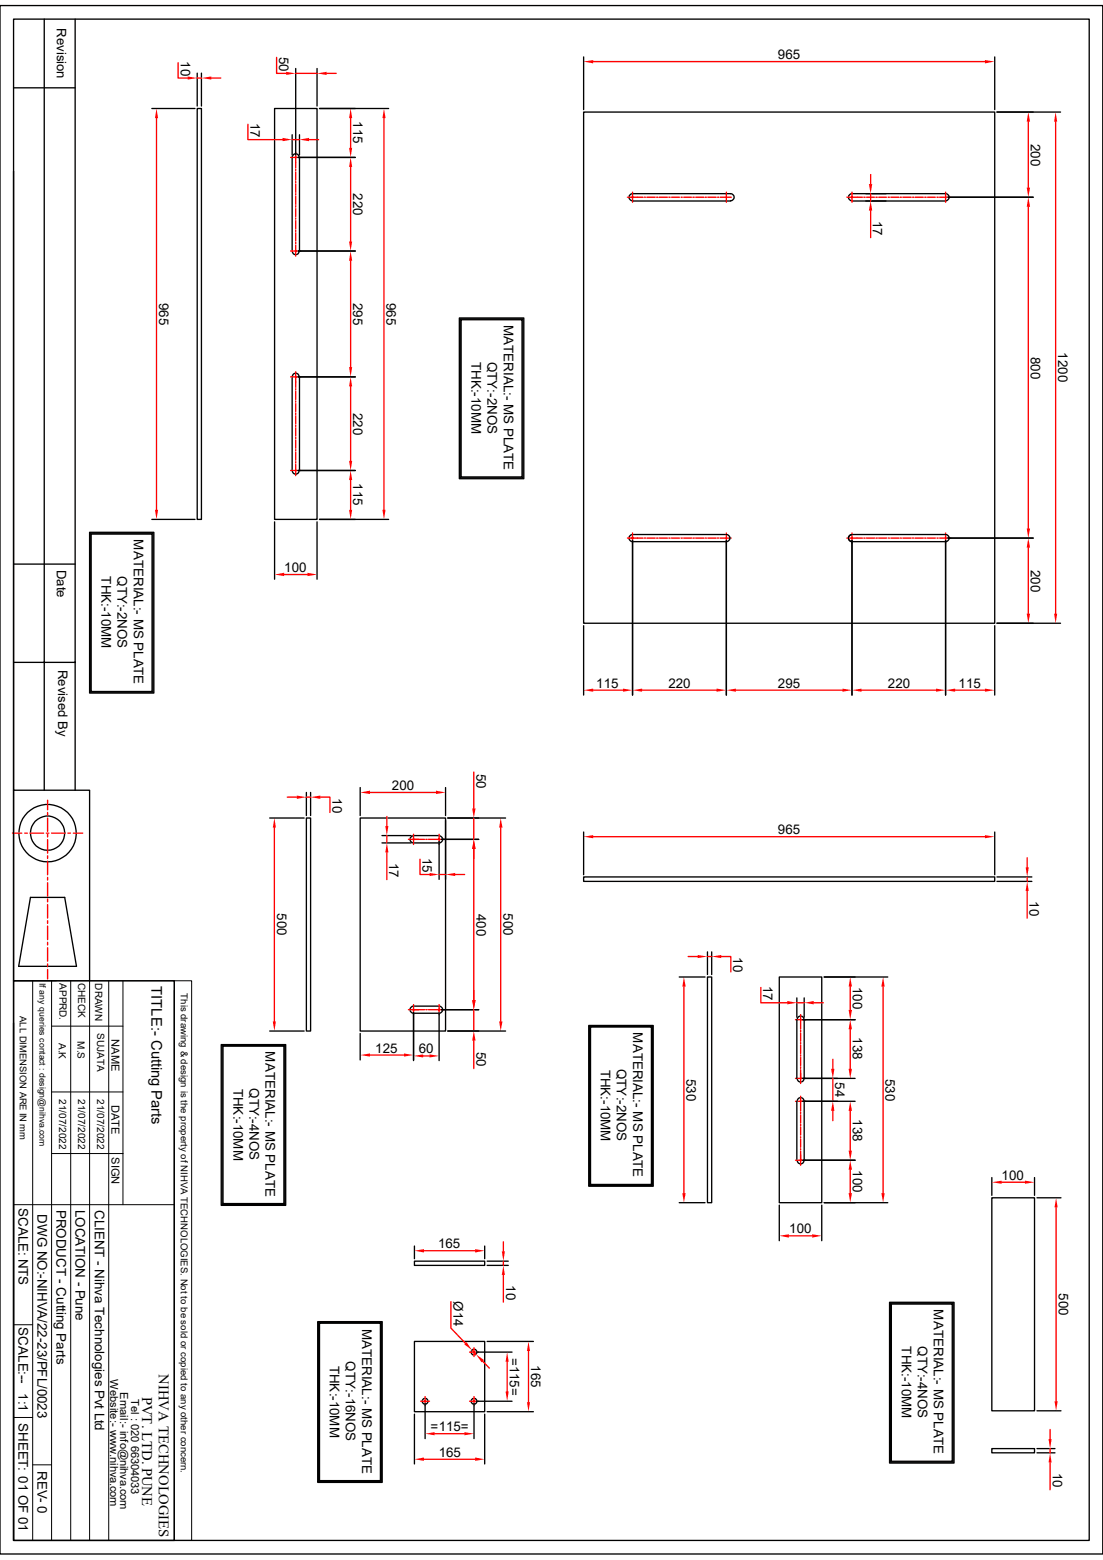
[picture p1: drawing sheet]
<svg xmlns="http://www.w3.org/2000/svg" width="210mm" height="297mm" viewBox="0 0 210 297" stroke-linecap="round" stroke-linejoin="round" font-family="sans-serif">
<g fill="none" stroke="#000" stroke-width=".25">
<path d="M0 1.1h210v294.8h-210zM2.6 3.6h204.8v289.7h-204.8zM8.4 3.6v146.9M14.3 3.6v146.9M111.1 10.8v10.1M189.4 10.8v10.1M2.6 32.6v117.9h14.5v36.2M52.3 20.7h8.1v78.2h-8.1zM57 30a.68 .68 0 0 0-.7-.7 .68 .68 0 0 0-.7 .7v17.8a.68 .68 0 0 0 .7 .7 .68 .68 0 0 0 .7-.7M57 30v17.8M111.1 21.3h78.3v97.4h-78.3zM120.4 38.3h18.7"/>
<path d="M139.1 38.2a.68 .68 0 0 0 .7-.7 .68 .68 0 0 0-.7-.6h-18.7a.68 .68 0 0 0-.6 .6 .68 .68 0 0 0 .6 .7M162.2 38.3h17.8M180 38.2a.68 .68 0 0 0 .7-.7 .68 .68 0 0 0-.7-.6h-17.8a.68 .68 0 0 0-.7 .6 .68 .68 0 0 0 .7 .7M57 71.8a.68 .68 0 0 0-.7-.7 .68 .68 0 0 0-.7 .7v17.8a.68 .68 0 0 0 .7 .7 .68 .68 0 0 0 .7-.7M57 71.8v17.8M2.6 107.4h11.7M120 102l.4-.2h17.9a.68 .68 0 0 1 .7 .6 .68 .68 0 0 1-.7 .7h-17.9a.66 .66 0 0 1-.6-.4 .66 .66 0 0 1 .2-.7zM161.8 102l.4-.2h17.8a.68 .68 0 0 1 .7 .6 .68 .68 0 0 1-.7 .7h-17.8a.66 .66 0 0 1-.6-.4 .66 .66 0 0 1 .2-.7zM2.6 126.1h11.7M2.6 150.5v36.2M68.6 155.7h16.2v40.6h-16.2zM78.7 159.1h4.9"/>
<path d="M83.6 159.1a.68 .68 0 0 1 .7 .7 .68 .68 0 0 1-.7 .7h-4.9a.68 .68 0 0 1-.6-.7 .68 .68 0 0 1 .6-.7M5.8 170.9h6.5l2.3 13.1h-11zM2.6 186.7h30.6v106.6h-30.6zM2.6 194.8v98.5M78.3 191.8l.4-.2h4.9a.68 .68 0 0 1 .7 .6 .68 .68 0 0 1-.7 .7h-4.9a.66 .66 0 0 1-.6-.4 .66 .66 0 0 1 .2-.7zM148.4 186h8.1v43h-8.1zM151.7 194.1v11.2M151.8 194.1a.68 .68 0 0 1 .6-.7 .68 .68 0 0 1 .7 .7v11.2a.68 .68 0 0 1-.7 .7 .68 .68 0 0 1-.6-.7M151.7 209.7v11.2M151.8 209.7a.68 .68 0 0 1 .6-.7 .68 .68 0 0 1 .7 .7v11.2a.68 .68 0 0 1-.7 .7 .68 .68 0 0 1-.6-.7M78.9 255.4h13.4v13.4h-13.4z"/>
<circle cx="9.1" cy="158.6" r="5.5"/>
<circle cx="9.1" cy="158.6" r="3.3"/>
<circle cx="90.3" cy="257.4" r=".55"/>
<circle cx="81" cy="266.8" r=".55"/>
<circle cx="90.3" cy="266.8" r=".55"/>
</g>
<g fill="none" stroke="#f00" stroke-width=".25">
<path d="M112.9 11.7h74.6M55.3 30h.9M56.3 30h.1M56.3 29v3M56.3 32.2v.3M56.3 32.7v1.6M56.3 34.5v.3M56.3 35.1v1.5M56.3 36.9v.2M56.3 37.4v1.5M56.3 39.2v.3M56.3 39.7v1.5"/>
<path d="M56.5 30h.8M119.5 37.5h2.9M120.4 36.6v.8M120.4 37.5v.1M120.4 37.7v.8M122.7 37.5h.2M123.2 37.5h1.6M125 37.5h.3M125.5 37.5h1.6M127.3 37.5h.3M127.8 37.5h1.6M129.7 37.5h.2"/>
<path d="M130.2 37.5h1.5M132 37.5h.2M132.5 37.5h1.5M134.3 37.5h.2M134.8 37.5h1.6M136.6 37.5h.3M137.1 37.5h1M138.2 37.5h.1M138.3 36.6v.8M138.3 37.5v.1M138.3 37.7v.8M138.4 37.5h.8"/>
<path d="M161.2 37.5h.9M162.1 37.5h.2M162.2 36.6v.8M162.2 37.5v.1M162.2 37.7v.8M162.3 37.5h1.9M164.5 37.5h.2M165 37.5h1.5M166.8 37.5h.2M167.3 37.5h1.5M169.1 37.5h.3M169.6 37.5h1.6"/>
<path d="M171.4 37.5h.3M171.9 37.5h1.6M173.7 37.5h.3M174.2 37.5h1.6M176.1 37.5h.2M176.6 37.5h1.5M178.4 37.5h.2M178.9 37.5h1M180 37.5h.1M180 36.6v.8M180 37.5v.1M180 37.7v.8"/>
<path d="M180.2 37.5h.8M55.3 47.8h.9M56.3 47.8h.1M56.3 46.7v1M56.3 41.5v.2M56.3 42v1.6M56.3 43.8v.3M56.3 44.3v1.6M56.3 46.1v.3M56.3 47.8v.1M56.3 48v.8M56.5 47.8h.8"/>
<path d="M55.3 71.8h.9M56.3 71.8h.1M56.3 74v.3M56.3 74.5v1.6M56.3 76.3v.3M56.3 76.8v1.6M56.3 78.6v.3M56.3 79.2v1.5M56.3 70.8v.8M56.3 71.7v.1M56.3 71.9v1.8M56.5 71.8h.8"/>
<path d="M55.3 89.6h.9M56.3 89.6h.1M56.3 80.9v.3M56.3 81.4v1.6M56.3 83.3v.2M56.3 83.8v1.5M56.3 85.6v.3M56.3 86.1v1.5M56.3 87.9v.3M56.3 88.4v2.2M56.5 89.6h.8M120.4 101.5v1.9"/>
<path d="M122.4 102.4h-2.9M122.7 102.4h.2M123.2 102.4h1.6M125 102.4h.3M125.5 102.4h1.6M127.3 102.4h.3M127.8 102.4h1.6M129.7 102.4h.2M130.2 102.4h1.5M132 102.4h.2M132.5 102.4h1.5M134.3 102.4h.2"/>
<path d="M134.8 102.4h1.6M136.6 102.4h.3M137.1 102.4h1M138.2 102.4h.1M138.3 101.5v1.9M138.4 102.4h.8M161.2 102.4h.9M162.1 102.4h.2M162.2 101.5v1.9M164.2 102.4h-1.9M164.5 102.4h.2M165 102.4h1.5"/>
<path d="M166.8 102.4h.2M167.3 102.4h1.5M169.1 102.4h.3M169.6 102.4h1.6M171.4 102.4h.3M171.9 102.4h1.6M173.7 102.4h.3M174.2 102.4h1.6M176.1 102.4h.2M176.6 102.4h1.5M178.4 102.4h.2M178.9 102.4h1"/>
<path d="M180 102.4h.1M180 101.5v1.9M180.2 102.4h.8M2.4 158.6h1.7M4.7 158.6h.5M5.7 158.6h2.6M8.8 158.6h.5M9.1 152.4v1.8M9.1 154.7v.5M9.1 155.7v2.6M9.1 158.8v.5M9.1 159.9v2.5"/>
<path d="M9.8 158.6h2.6M12.9 158.6h.5M14 158.6h1.7M77.8 159.8h3M78.7 158.8v.8M78.7 159.7v.2M78.7 159.9v.9M81.1 159.8h.2M81.6 159.8h3M83.6 158.8v.8M83.6 159.7v.2M83.6 159.9v.9"/>
<path d="M9.1 162.9v.5M9.1 164v2.5M9.1 167v.6M9.1 168.1v2.5M9.1 171.2v.5M9.1 172.2v2.6M9.1 175.3v.5M9.1 176.3v2.6M9.1 179.4v.5M9.1 180.4v2.6M9.1 183.5v.6M9.1 184.6v1.8"/>
<path d="M78.7 191.3v1.9M80.8 192.2h-3M81.1 192.2h.2M81.6 192.2h3M83.6 191.3v1.9M151.5 194.1h.8M152.4 194.1h.1M152.4 193.2v.8M152.4 194.1v.1M152.4 194.3v1.6M152.4 196.2v.2M152.4 196.7v1.5"/>
<path d="M152.4 198.5v.3M152.4 199v1.6M152.6 194.1h.8M151.5 205.3h.8M151.5 209.7h.8M152.4 205.3h.1M152.4 209.7h.1M152.4 203.7v2.6M152.4 219.2v1.7M152.4 200.8v.3M152.4 201.3v1.6M152.4 203.1v.3"/>
<path d="M152.4 208.7v.8M152.4 209.6v.2M152.4 209.8v1.7M152.4 211.8v.2M152.4 212.3v1.5M152.4 214.1v.2M152.4 214.6v1.5M152.4 216.4v.3M152.4 216.9v1.5M152.4 218.7v.2M152.6 205.3h.8M152.6 209.7h.8"/>
<path d="M89.4 257.4h.7M90.2 257.4h.1M90.3 256.6v1.7M90.4 257.4h.7M80.1 266.8h1.7M80.9 265.9v1.7M89.4 266.8h.7M90.2 266.8h.1M90.3 265.9v1.7M90.4 266.8h.7"/>
</g>
<g fill="none" stroke="#000" stroke-width=".19">
<path d="M2.6 186.7h30.6M6.2 186.7v106.6M9.8 195.4h13.6M9.8 186.7v106.6M13.5 186.7v106.6M17.1 186.7v106.6M20.7 186.7v106.6M23.4 186.7v42.7M33.2 186.7h3.3v106.6h-3.3zM33.2 188.6v104.7M9.8 219.6h13.6M9.8 207.9h13.6"/>
<path d="M2.6 229.4h30.6M2.6 252.2h3.6M2.6 269.9h3.6M6.2 278.9h3.6"/>
</g>
<g fill="#f00">
<path d="M111.1 11.7l1.8-.3v.7z"/>
<path d="M187.5 11.4l1.9 .3-1.9 .4z"/>
</g>
<path d="M189.8 21.3h12.1M189.8 118.7h12.1" fill="none" stroke="#000" stroke-width=".25"/>
<path d="M201 23.2v93.6" fill="none" stroke="#f00" stroke-width=".25"/>
<g fill="#f00">
<path d="M201 21.3l.3 1.9h-.6z"/>
<path d="M200.7 116.8h.6l-.3 1.9z"/>
</g>
<path d="M180.5 37.5h16.2M189.8 21.3h6.9" fill="none" stroke="#000" stroke-width=".25"/>
<path d="M195.8 23.2v12.5" fill="none" stroke="#f00" stroke-width=".25"/>
<g fill="#f00">
<path d="M195.8 21.3l.3 1.9h-.6z"/>
<path d="M195.5 35.7h.6l-.3 1.8z"/>
</g>
<path d="M180.5 37.5h16.2M180.5 102.4h16.2" fill="none" stroke="#000" stroke-width=".25"/>
<path d="M195.8 39.4v61.2" fill="none" stroke="#f00" stroke-width=".25"/>
<g fill="#f00">
<path d="M195.8 37.5l.3 1.9h-.6z"/>
<path d="M195.5 100.6h.6l-.3 1.8z"/>
</g>
<path d="M180.5 102.4h16.2M189.8 118.7h6.9" fill="none" stroke="#000" stroke-width=".25"/>
<path d="M195.8 104.3v12.5" fill="none" stroke="#f00" stroke-width=".25"/>
<g fill="#f00">
<path d="M195.8 102.4l.3 1.9h-.6z"/>
<path d="M195.5 116.8h.6l-.3 1.9z"/>
</g>
<path d="M180 102.9v29.4M189.4 119.1v13.2" fill="none" stroke="#000" stroke-width=".25"/>
<path d="M181.9 131.4h5.6" fill="none" stroke="#f00" stroke-width=".25"/>
<g fill="#f00">
<path d="M187.5 131.1l1.9 .3-1.9 .3z"/>
<path d="M180 131.4l1.9-.3v.6z"/>
</g>
<path d="M162.2 102.9v29.4M180 102.9v29.4" fill="none" stroke="#000" stroke-width=".25"/>
<path d="M164 131.4h14.2" fill="none" stroke="#f00" stroke-width=".25"/>
<g fill="#f00">
<path d="M178.2 131.1l1.8 .3-1.8 .3z"/>
<path d="M162.2 131.4l1.8-.3v.6z"/>
</g>
<path d="M138.3 102.9v29.4M162.2 102.9v29.4" fill="none" stroke="#000" stroke-width=".25"/>
<path d="M140.1 131.4h20.3" fill="none" stroke="#f00" stroke-width=".25"/>
<g fill="#f00">
<path d="M160.4 131.1l1.8 .3-1.8 .3z"/>
<path d="M138.3 131.4l1.8-.3v.6z"/>
</g>
<path d="M120.4 102.9v29.4M138.3 102.9v29.4" fill="none" stroke="#000" stroke-width=".25"/>
<path d="M122.3 131.4h14.1" fill="none" stroke="#f00" stroke-width=".25"/>
<g fill="#f00">
<path d="M136.4 131.1l1.9 .3-1.9 .3z"/>
<path d="M120.4 131.4l1.9-.3v.6z"/>
</g>
<path d="M111.1 119.1v13.2M120.4 102.9v29.4" fill="none" stroke="#000" stroke-width=".25"/>
<path d="M112.9 131.4h5.7" fill="none" stroke="#f00" stroke-width=".25"/>
<g fill="#f00">
<path d="M118.6 131.1l1.8 .3-1.8 .3z"/>
<path d="M111.1 131.4l1.8-.3v.6z"/>
</g>
<path d="M111.1 158.4v8.1M189.4 158.4v8.1M111.1 167h78.3v.8h-78.3z" fill="none" stroke="#000" stroke-width=".25"/>
<path d="M112.9 159.3h74.6" fill="none" stroke="#f00" stroke-width=".25"/>
<g fill="#f00">
<path d="M187.5 159l1.9 .3-1.9 .3z"/>
<path d="M111.1 159.3l1.8-.3v.6z"/>
</g>
<path d="M189.8 167h6.7M189.8 167.8h6.7" fill="none" stroke="#000" stroke-width=".25"/>
<path d="M195.6 163.3v1.8M195.6 167v.8M195.6 169.6v5.2" fill="none" stroke="#f00" stroke-width=".25"/>
<g fill="#f00">
<path d="M195.3 165.1h.6l-.3 1.9z"/>
<path d="M195.6 167.8l.3 1.8h-.6z"/>
</g>
<path d="M87.5 60.5h12.2v30.6h-12.2zM87.6 60.7h12v30.3h-12zM87.8 60.9h11.6v29.9h-11.6zM156.9 186h12.1M156.9 229h12.1" fill="none" stroke="#000" stroke-width=".25"/>
<path d="M168.1 187.8v39.4" fill="none" stroke="#f00" stroke-width=".25"/>
<g fill="#f00">
<path d="M168.1 186l.3 1.8h-.6z"/>
<path d="M167.8 227.2h.6l-.3 1.8z"/>
</g>
<path d="M161.9 187.8v4.5M152.4 219.9l.1 1h-.1M151.5 220.9h.8M152.4 221v.9M152.6 220.9h.8" fill="none" stroke="#f00" stroke-width=".25"/>
<path d="M152.9 194.1h9.9M156.9 186h5.9" fill="none" stroke="#000" stroke-width=".25"/>
<g fill="#f00">
<path d="M161.9 186l.3 1.8h-.6z"/>
<path d="M161.6 192.3h.6l-.3 1.8z"/>
</g>
<path d="M152.9 194.1h9.9M152.9 205.3h9.9" fill="none" stroke="#000" stroke-width=".25"/>
<path d="M161.9 196v7.5" fill="none" stroke="#f00" stroke-width=".25"/>
<g fill="#f00">
<path d="M161.9 194.1l.3 1.9h-.6z"/>
<path d="M161.6 203.5h.6l-.3 1.8z"/>
</g>
<path d="M152.9 205.3h6.6M152.9 209.7h6.6" fill="none" stroke="#000" stroke-width=".25"/>
<path d="M158.6 201.7v1.8M158.6 205.3v4.4M158.6 211.5v1.9" fill="none" stroke="#f00" stroke-width=".25"/>
<g fill="#f00">
<path d="M158.2 203.5h.7l-.3 1.8z"/>
<path d="M158.6 209.7l.3 1.8h-.7z"/>
</g>
<path d="M152.9 209.7h9.9M152.9 220.9h9.9" fill="none" stroke="#000" stroke-width=".25"/>
<path d="M161.9 211.5v7.6" fill="none" stroke="#f00" stroke-width=".25"/>
<g fill="#f00">
<path d="M161.9 209.7l.3 1.8h-.6z"/>
<path d="M161.6 219.1h.6l-.3 1.8z"/>
</g>
<path d="M152.9 220.9h9.9M156.9 229h5.9" fill="none" stroke="#000" stroke-width=".25"/>
<path d="M161.9 222.7v4.5" fill="none" stroke="#f00" stroke-width=".25"/>
<g fill="#f00">
<path d="M161.9 220.9l.3 1.8h-.6z"/>
<path d="M161.6 227.2h.6l-.3 1.8z"/>
</g>
<path d="M148.4 229.4v6.8M156.5 229.4v6.8" fill="none" stroke="#000" stroke-width=".25"/>
<path d="M150.2 235.3h4.4" fill="none" stroke="#f00" stroke-width=".25"/>
<g fill="#f00">
<path d="M154.6 235l1.9 .3-1.9 .3z"/>
<path d="M148.4 235.3l1.8-.3v.6z"/>
</g>
<path d="M129.3 186h4.9M134.7 186h.8v43h-.8zM129.3 229h4.9" fill="none" stroke="#000" stroke-width=".25"/>
<path d="M130.2 187.8v39.4" fill="none" stroke="#f00" stroke-width=".25"/>
<g fill="#f00">
<path d="M130.2 186l.4 1.8h-.7z"/>
<path d="M129.9 227.2h.7l-.4 1.8z"/>
</g>
<path d="M134.7 181.2v4.3M135.5 181.2v4.3" fill="none" stroke="#000" stroke-width=".25"/>
<path d="M131 182.1h1.8M134.7 182.1h.8M137.3 182.1h1.8v2.9" fill="none" stroke="#f00" stroke-width=".25"/>
<g fill="#f00">
<path d="M132.8 181.8l1.9 .3-1.9 .3z"/>
<path d="M135.5 182.1l1.8-.3v.6z"/>
</g>
<path d="M60.8 20.7h13.2M60.8 98.9h13.2M112.1 195.2h12.3v30.6h-12.3zM112.3 195.4h11.9v30.3h-11.9zM112.4 195.5h11.6v30h-11.6z" fill="none" stroke="#000" stroke-width=".25"/>
<path d="M73.1 22.5v74.6" fill="none" stroke="#f00" stroke-width=".25"/>
<g fill="#f00">
<path d="M73.1 20.7l.3 1.8h-.6z"/>
<path d="M72.8 97.1h.6l-.3 1.8z"/>
</g>
<path d="M56.8 30h10.8M60.8 20.7h6.8" fill="none" stroke="#000" stroke-width=".25"/>
<path d="M66.8 22.5v5.7" fill="none" stroke="#f00" stroke-width=".25"/>
<g fill="#f00">
<path d="M66.8 20.7l.3 1.8h-.6z"/>
<path d="M66.5 28.2h.6l-.3 1.8z"/>
</g>
<path d="M56.8 30h10.8M56.8 47.8h10.8" fill="none" stroke="#000" stroke-width=".25"/>
<path d="M66.8 31.8v14.2" fill="none" stroke="#f00" stroke-width=".25"/>
<g fill="#f00">
<path d="M66.8 30l.3 1.8h-.6z"/>
<path d="M66.5 46h.6l-.3 1.8z"/>
</g>
<path d="M56.8 47.8h10.8M56.8 71.8h10.8" fill="none" stroke="#000" stroke-width=".25"/>
<path d="M66.8 49.7v20.2" fill="none" stroke="#f00" stroke-width=".25"/>
<g fill="#f00">
<path d="M66.8 47.8l.3 1.9h-.6z"/>
<path d="M66.5 69.9h.6l-.3 1.9z"/>
</g>
<path d="M56.8 71.8h10.8M56.8 89.6h10.8" fill="none" stroke="#000" stroke-width=".25"/>
<path d="M66.8 73.6v14.2" fill="none" stroke="#f00" stroke-width=".25"/>
<g fill="#f00">
<path d="M66.8 71.8l.3 1.8h-.6z"/>
<path d="M66.5 87.8h.6l-.3 1.8z"/>
</g>
<path d="M56.8 89.6h10.8M60.8 98.9h6.8" fill="none" stroke="#000" stroke-width=".25"/>
<path d="M66.8 91.4v5.7" fill="none" stroke="#f00" stroke-width=".25"/>
<g fill="#f00">
<path d="M66.8 89.6l.3 1.8h-.6z"/>
<path d="M66.5 97.1h.6l-.3 1.8z"/>
</g>
<path d="M52.3 99.4v10.9M60.4 99.4v10.9" fill="none" stroke="#000" stroke-width=".25"/>
<path d="M54.1 109.4h4.4" fill="none" stroke="#f00" stroke-width=".25"/>
<g fill="#f00">
<path d="M52.3 109.4l1.8-.3v.6z"/>
<path d="M58.5 109.1l1.9 .3-1.9 .3z"/>
</g>
<path d="M28.9 20.7h8.2M37.5 20.7h.9v78.2h-.9zM28.9 98.9h8.2" fill="none" stroke="#000" stroke-width=".25"/>
<path d="M29.8 22.5v74.6" fill="none" stroke="#f00" stroke-width=".25"/>
<g fill="#f00">
<path d="M29.8 20.7l.3 1.8h-.6z"/>
<path d="M29.5 97.1h.6l-.3 1.8z"/>
</g>
<path d="M37.5 13.9v6.3M38.4 13.9v6.3" fill="none" stroke="#000" stroke-width=".25"/>
<path d="M33.9 11.9v3h1.8M37.5 14.9h.9M40.2 14.9h1.8" fill="none" stroke="#f00" stroke-width=".25"/>
<g fill="#f00">
<path d="M38.4 14.9l1.8-.3v.6z"/>
<path d="M35.7 14.6l1.8 .3-1.8 .3z"/>
</g>
<path d="M56.3 13v16.5M60.4 13v7.2" fill="none" stroke="#000" stroke-width=".25"/>
<path d="M52.7 10.9v3.1h1.8M56.3 14h4.1M62.2 14h1.8" fill="none" stroke="#f00" stroke-width=".25"/>
<g fill="#f00">
<path d="M60.4 14l1.8-.3v.6z"/>
<path d="M54.5 13.7l1.8 .3-1.8 .3z"/>
</g>
<path d="M17.1 101.3h12.2v30.7h-12.2zM17.2 101.5h11.9v30.3h-11.9zM17.4 101.7h11.6v30h-11.6zM84.1 159.8h7M84.1 192.2h7" fill="none" stroke="#000" stroke-width=".25"/>
<path d="M90.2 161.6v28.8" fill="none" stroke="#f00" stroke-width=".25"/>
<g fill="#f00">
<path d="M90.2 159.8l.4 1.8h-.7z"/>
<path d="M89.9 190.4h.7l-.4 1.8z"/>
</g>
<path d="M84.1 192.2h7M85.3 196.3h5.8" fill="none" stroke="#000" stroke-width=".25"/>
<path d="M90.2 188.6v1.8M90.2 192.2v4.1M90.2 198.1v5.4" fill="none" stroke="#f00" stroke-width=".25"/>
<g fill="#f00">
<path d="M89.9 190.4h.7l-.4 1.8z"/>
<path d="M90.2 196.3l.4 1.8h-.7z"/>
</g>
<path d="M85.3 155.7h11M85.3 196.3h11" fill="none" stroke="#000" stroke-width=".25"/>
<path d="M95.3 157.6v36.9" fill="none" stroke="#f00" stroke-width=".25"/>
<g fill="#f00">
<path d="M95.3 155.7l.4 1.9h-.7z"/>
<path d="M95 194.5h.7l-.4 1.8z"/>
</g>
<path d="M84.8 156.2v11.2M83.6 160.2v7.2" fill="none" stroke="#000" stroke-width=".25"/>
<path d="M80 163.6v2.9h1.8M83.6 166.5h1.2M86.7 166.5h1.8" fill="none" stroke="#f00" stroke-width=".25"/>
<g fill="#f00">
<path d="M84.8 166.5l1.9-.3v.6z"/>
<path d="M81.8 166.2l1.8 .3-1.8 .3z"/>
</g>
<path d="M84.1 159.8h7M85.3 155.7h5.8" fill="none" stroke="#000" stroke-width=".25"/>
<path d="M90.2 147v6.9M90.2 155.7v4.1M90.2 161.6v1.8" fill="none" stroke="#f00" stroke-width=".25"/>
<g fill="#f00">
<path d="M90.2 159.8l.4 1.8h-.7z"/>
<path d="M89.9 153.9h.7l-.4 1.8z"/>
</g>
<path d="M78.7 192.7v9.2M83.6 192.9v9" fill="none" stroke="#000" stroke-width=".25"/>
<path d="M80.6 201h1.2" fill="none" stroke="#f00" stroke-width=".25"/>
<g fill="#f00">
<path d="M81.8 200.7l1.8 .3-1.8 .3z"/>
<path d="M78.7 201l1.9-.3v.6z"/>
</g>
<path d="M68.6 196.8v5M78.7 192.9v8.9" fill="none" stroke="#000" stroke-width=".25"/>
<path d="M70.4 200.9h6.5" fill="none" stroke="#f00" stroke-width=".25"/>
<g fill="#f00">
<path d="M76.9 200.6l1.8 .3-1.8 .3z"/>
<path d="M68.6 200.9l1.8-.3v.6z"/>
</g>
<path d="M58.3 155.7h.8v40.6h-.8zM58.3 150.9v4.4M59.1 150.9v4.4" fill="none" stroke="#000" stroke-width=".25"/>
<path d="M54.7 151.8h1.8M58.3 151.8h.8M61 151.8h1.8v2.9" fill="none" stroke="#f00" stroke-width=".25"/>
<g fill="#f00">
<path d="M56.5 151.5l1.8 .3-1.8 .3z"/>
<path d="M59.1 151.8l1.9-.3v.6z"/>
</g>
<path d="M51.4 155.7h6.5M51.4 196.3h6.5" fill="none" stroke="#000" stroke-width=".25"/>
<path d="M52.2 157.6v36.9" fill="none" stroke="#f00" stroke-width=".25"/>
<g fill="#f00">
<path d="M52.2 155.7l.3 1.9h-.6z"/>
<path d="M51.9 194.5h.6l-.3 1.8z"/>
</g>
<path d="M42.1 198.9h12.3v30.6h-12.3zM42.3 199.1h11.9v30.2h-11.9zM42.5 199.2h11.6v30h-11.6zM92.8 255.4h8.8M92.8 268.8h8.8" fill="none" stroke="#000" stroke-width=".25"/>
<path d="M100.6 257.2v9.8" fill="none" stroke="#f00" stroke-width=".25"/>
<g fill="#f00">
<path d="M100.6 255.4l.3 1.8h-.6z"/>
<path d="M100.3 267h.6l-.3 1.8z"/>
</g>
<path d="M90.7 257.4h6.8M90.7 266.8h6.8" fill="none" stroke="#000" stroke-width=".25"/>
<path d="M96.6 259.2v5.7" fill="none" stroke="#f00" stroke-width=".25"/>
<g fill="#f00">
<path d="M96.6 257.4l.3 1.8h-.6z"/>
<path d="M96.3 264.9h.6l-.3 1.9z"/>
</g>
<path d="M80.9 267.2v6.7M90.3 267.2v6.7" fill="none" stroke="#000" stroke-width=".25"/>
<path d="M82.8 273h5.6" fill="none" stroke="#f00" stroke-width=".25"/>
<g fill="#f00">
<path d="M88.4 272.7l1.9 .3-1.9 .3z"/>
<path d="M80.9 273l1.9-.3v.6z"/>
</g>
<path d="M78.9 269.2v9.5M92.3 269.2v9.5" fill="none" stroke="#000" stroke-width=".25"/>
<path d="M80.7 277.8h9.8" fill="none" stroke="#f00" stroke-width=".25"/>
<g fill="#f00">
<path d="M78.9 277.8l1.8-.3v.6z"/>
<path d="M90.5 277.5l1.8 .3-1.8 .3z"/>
</g>
<path d="M78.9 240.1h13.4v.8h-13.4zM92.8 240.1h4M92.8 240.9h4" fill="none" stroke="#000" stroke-width=".25"/>
<path d="M95.8 236.4v1.9M95.8 240.1v.8M95.8 242.7v5.2" fill="none" stroke="#f00" stroke-width=".25"/>
<g fill="#f00">
<path d="M95.5 238.3h.6l-.3 1.8z"/>
<path d="M95.8 240.9l.3 1.8h-.6z"/>
</g>
<path d="M78.9 237.2v2.4M92.3 237.2v2.4" fill="none" stroke="#000" stroke-width=".25"/>
<path d="M80.7 238.1h9.8" fill="none" stroke="#f00" stroke-width=".25"/>
<g fill="#f00">
<path d="M90.5 237.8l1.8 .3-1.8 .4z"/>
<path d="M78.9 238.1l1.8-.3v.7z"/>
</g>
<path d="M164.8 36.9h3.9M164.8 38.3h3.9M60.5 251.6h12.3v30.6h-12.3zM60.7 251.8h11.9v30.3h-11.9zM60.8 251.9h11.6v30h-11.6z" fill="none" stroke="#000" stroke-width=".25"/>
<path d="M165.8 33.2v1.9M165.8 36.9v1.4M165.8 40.1v5.2" fill="none" stroke="#f00" stroke-width=".25"/>
<g fill="#f00">
<path d="M165.4 35.1h.7l-.3 1.8z"/>
<path d="M165.8 38.3l.3 1.8h-.7z"/>
</g>
<path d="M151.7 190v3.7M153.1 190v3.7" fill="none" stroke="#000" stroke-width=".25"/>
<path d="M144.9 188v2.9h5M151.7 190.9h1.4M154.9 190.9h1.9" fill="none" stroke="#f00" stroke-width=".25"/>
<g fill="#f00">
<path d="M153.1 190.9l1.8-.3v.6z"/>
<path d="M149.9 190.6l1.8 .3-1.8 .3z"/>
</g>
<path d="M72.7 159.1h5.6M72.7 160.5h5.6" fill="none" stroke="#000" stroke-width=".25"/>
<path d="M73.7 155.4v1.9M73.7 159.1v1.4M73.7 162.3v5.2" fill="none" stroke="#f00" stroke-width=".25"/>
<g fill="#f00">
<path d="M73.4 157.3h.6l-.3 1.8z"/>
<path d="M73.7 160.5l.3 1.8h-.6z"/>
</g>
<path d="M55.6 25.7v3.8M57 25.7v3.8" fill="none" stroke="#000" stroke-width=".25"/>
<path d="M47.2 23.7v2.9h6.6M55.6 26.6h1.4M58.8 26.6h1.9" fill="none" stroke="#f00" stroke-width=".25"/>
<g fill="#f00">
<path d="M57 26.6l1.8-.4v.7z"/>
<path d="M53.8 26.2l1.8 .4-1.8 .3z"/>
</g>
<path d="M85.9 247.8v5.1l2.7 2.8M89.9 257l.7 .9M91.9 259.2l1.3 1.3" fill="none" stroke="#f00" stroke-width=".25"/>
<g fill="#f00">
<path d="M90.6 257.9l1.6 1.1-.5 .4z"/>
<path d="M88.4 255.9l.4-.4 1.1 1.5z"/>
</g>
<path d="M2.6 16.7h11.7M188.8 228h8.2v40.6h-8.2zM197.4 228h4.6M169.4 247.9h12.3v30.7h-12.3zM169.5 248.1h12v30.3h-12zM169.7 248.3h11.6v29.9h-11.6zM188.8 275.8h8.2v.8h-8.2zM197.4 268.6h4.6" fill="none" stroke="#000" stroke-width=".25"/>
<path d="M201.1 229.9v36.9" fill="none" stroke="#f00" stroke-width=".25"/>
<g fill="#f00">
<path d="M201.1 228l.3 1.9h-.6z"/>
<path d="M200.8 266.8h.6l-.3 1.8z"/>
</g>
<path d="M188.8 224.2v3.4M197 224.2v3.4" fill="none" stroke="#000" stroke-width=".25"/>
<path d="M190.7 225.1h4.5" fill="none" stroke="#f00" stroke-width=".25"/>
<g fill="#f00">
<path d="M195.2 224.8l1.8 .3-1.8 .3z"/>
<path d="M188.8 225.1l1.9-.3v.6z"/>
</g>
<path d="M197.4 275.8h3.5M197.4 276.6h3.5" fill="none" stroke="#000" stroke-width=".25"/>
<path d="M199.9 272.2v1.8M199.9 275.8v.8M199.9 278.4v5.2" fill="none" stroke="#f00" stroke-width=".25"/>
<g fill="#f00">
<path d="M199.6 274h.6l-.3 1.8z"/>
<path d="M199.9 276.6l.3 1.8h-.6z"/>
</g>
<path d="M68.6 149.9v5.4M84.8 149.9v5.4" fill="none" stroke="#000" stroke-width=".25"/>
<path d="M70.4 150.9h12.6" fill="none" stroke="#f00" stroke-width=".25"/>
<g fill="#f00">
<path d="M83 150.5l1.8 .4-1.8 .3z"/>
<path d="M68.6 150.9l1.8-.4v.7z"/>
</g>
<g font-size="2.8">
<text x="28.9" y="187.7" transform="rotate(90 28.9 187.7)">TITLE:- Cutting Parts</text>
<text x="30.3" y="261.6" transform="rotate(90 30.3 261.6)">NIHVA TECHNOLOGIES</text>
<text x="27.1" y="265.9" transform="rotate(90 27.1 265.9)">PVT. LTD. PUNE</text>
</g>
<g font-size="2.5">
<text x="10.8" y="5.3" transform="rotate(90 10.8 5.3)">Revision</text>
<text x="34.4" y="11.7" transform="rotate(90 34.4 11.7)">10</text>
<text x="53.2" y="10.8" transform="rotate(90 53.2 10.8)">50</text>
<text x="148.1" y="11.3">965</text>
<text x="47.7" y="23.4" transform="rotate(90 47.7 23.4)">17</text>
<text x="67.2" y="23.1" transform="rotate(90 67.2 23.1)">115</text>
<text x="196.3" y="27.3" transform="rotate(90 196.3 27.3)">200</text>
<text x="67.2" y="36.8" transform="rotate(90 67.2 36.8)">220</text>
<text x="166.2" y="42.1" transform="rotate(90 166.2 42.1)">17</text>
<text x="30.3" y="57.7" transform="rotate(90 30.3 57.7)">965</text>
<text x="67.2" y="57.7" transform="rotate(90 67.2 57.7)">295</text>
<text x="73.6" y="57.7" transform="rotate(90 73.6 57.7)">965</text>
<text x="95.9" y="61.9" transform="rotate(90 95.9 61.9)">MATERIAL:- MS PLATE</text>
<text x="89.8" y="68.9" transform="rotate(90 89.8 68.9)">THK:-10MM</text>
<text x="92.8" y="68.9" transform="rotate(90 92.8 68.9)">QTY:-2NOS</text>
<text x="196.3" y="67.9" transform="rotate(90 196.3 67.9)">800</text>
<text x="201.5" y="67.1" transform="rotate(90 201.5 67.1)">1200</text>
<text x="67.2" y="78.6" transform="rotate(90 67.2 78.6)">220</text>
<text x="67.2" y="92" transform="rotate(90 67.2 92)">115</text>
<text x="25.5" y="102.7" transform="rotate(90 25.5 102.7)">MATERIAL:- MS PLATE</text>
<text x="10.8" y="108.5" transform="rotate(90 10.8 108.5)">Date</text>
<text x="19.3" y="109.7" transform="rotate(90 19.3 109.7)">THK:-10MM</text>
<text x="22.4" y="109.7" transform="rotate(90 22.4 109.7)">QTY:-2NOS</text>
<text x="54.1" y="108.9">100</text>
<text x="196.3" y="108.5" transform="rotate(90 196.3 108.5)">200</text>
<text x="11" y="127.5" transform="rotate(90 11 127.5)">Revised By</text>
<text x="113.5" y="130.9">115</text>
<text x="127.3" y="130.9">220</text>
<text x="148.1" y="130.9">295</text>
<text x="169" y="130.9">220</text>
<text x="182.5" y="130.9">115</text>
<text x="90.7" y="147.4" transform="rotate(90 90.7 147.4)">50</text>
<text x="63.3" y="152" transform="rotate(90 63.3 152)">10</text>
<text x="74.6" y="150.4">200</text>
<text x="148.1" y="158.8">965</text>
<text x="74.1" y="164.3" transform="rotate(90 74.1 164.3)">17</text>
<text x="80.4" y="163.3" transform="rotate(90 80.4 163.3)">15</text>
<text x="52.7" y="173.9" transform="rotate(90 52.7 173.9)">500</text>
<text x="90.7" y="173.9" transform="rotate(90 90.7 173.9)">400</text>
<text x="95.8" y="173.9" transform="rotate(90 95.8 173.9)">500</text>
<text x="196" y="171.6" transform="rotate(90 196 171.6)">10</text>
<text x="139.6" y="182.3" transform="rotate(90 139.6 182.3)">10</text>
<text x="145.3" y="187.7" transform="rotate(90 145.3 187.7)">17</text>
<text x="162.4" y="187.9" transform="rotate(90 162.4 187.9)">100</text>
<text x="120.6" y="196.6" transform="rotate(90 120.6 196.6)">MATERIAL:- MS PLATE</text>
<text x="162.4" y="197.5" transform="rotate(90 162.4 197.5)">138</text>
<text x="50.5" y="200.2" transform="rotate(90 50.5 200.2)">MATERIAL:- MS PLATE</text>
<text x="71.5" y="200.4">125</text>
<text x="79.8" y="200.5">60</text>
<text x="90.7" y="200.3" transform="rotate(90 90.7 200.3)">50</text>
<text x="114.4" y="203.6" transform="rotate(90 114.4 203.6)">THK:-10MM</text>
<text x="117.5" y="203.5" transform="rotate(90 117.5 203.5)">QTY:-2NOS</text>
<text x="44.5" y="207.3" transform="rotate(90 44.5 207.3)">THK:-10MM</text>
<text x="47.5" y="207.2" transform="rotate(90 47.5 207.2)">QTY:-4NOS</text>
<text x="130.7" y="205.4" transform="rotate(90 130.7 205.4)">530</text>
<text x="159" y="206.1" transform="rotate(90 159 206.1)">54</text>
<text x="168.6" y="205.4" transform="rotate(90 168.6 205.4)">530</text>
<text x="162.4" y="213.1" transform="rotate(90 162.4 213.1)">138</text>
<text x="162.4" y="222.8" transform="rotate(90 162.4 222.8)">100</text>
<text x="190.7" y="224.6">100</text>
<text x="3.5" y="230" transform="rotate(90 3.5 230)">SCALE: NTS</text>
<text x="7.2" y="231.2" transform="rotate(90 7.2 231.2)">DWG NO:-NIHVA/22-23/PFL/0023</text>
<text x="10.8" y="230.3" transform="rotate(90 10.8 230.3)">PRODUCT - Cutting Parts</text>
<text x="14.4" y="230.3" transform="rotate(90 14.4 230.3)">LOCATION - Pune</text>
<text x="18" y="230.4" transform="rotate(90 18 230.4)">CLIENT - Nihva Technologies Pvt Ltd</text>
<text x="83.4" y="237.7">165</text>
<text x="150.2" y="234.8">100</text>
<text x="96.4" y="244.7" transform="rotate(90 96.4 244.7)">10</text>
<text x="86.4" y="247.7" transform="rotate(90 86.4 247.7)">Ø14</text>
<text x="177.8" y="249.3" transform="rotate(90 177.8 249.3)">MATERIAL:- MS PLATE</text>
<text x="201.6" y="246.2" transform="rotate(90 201.6 246.2)">500</text>
<text x="3.5" y="252.7" transform="rotate(90 3.5 252.7)">SCALE:--</text>
<text x="69" y="252.9" transform="rotate(90 69 252.9)">MATERIAL:- MS PLATE</text>
<text x="171.7" y="256.3" transform="rotate(90 171.7 256.3)">THK:-10MM</text>
<text x="174.8" y="256.3" transform="rotate(90 174.8 256.3)">QTY:-4NOS</text>
<text x="62.8" y="260" transform="rotate(90 62.8 260)">THK:-10MM</text>
<text x="65.9" y="259.2" transform="rotate(90 65.9 259.2)">QTY:-16NOS</text>
<text x="97.1" y="258.5" transform="rotate(90 97.1 258.5)">=115=</text>
<text x="101.1" y="259.9" transform="rotate(90 101.1 259.9)">165</text>
<text x="3.5" y="265.3" transform="rotate(90 3.5 265.3)">1:1</text>
<text x="3.5" y="271" transform="rotate(90 3.5 271)">SHEET: 01 OF 01</text>
<text x="82" y="272.5">=115=</text>
<text x="7.2" y="280" transform="rotate(90 7.2 280)">REV- 0</text>
<text x="83.5" y="277.3">165</text>
<text x="200.4" y="280.5" transform="rotate(90 200.4 280.5)">10</text>
</g>
<g font-size="2.1">
<text x="21.3" y="197.9" transform="rotate(90 21.3 197.9)">NAME</text>
<text x="21.3" y="210.3" transform="rotate(90 21.3 210.3)">DATE</text>
<text x="21.3" y="220.3" transform="rotate(90 21.3 220.3)">SIGN</text>
<text x="21" y="262.6" transform="rotate(90 21 262.6)">Website:- www.nihva.com</text>
<text x="22.9" y="265" transform="rotate(90 22.9 265)">Email:- info@nihva.com</text>
<text x="25" y="266.3" transform="rotate(90 25 266.3)">Tel : 020 66304033</text>
</g>
<g font-size="1.9">
<text x="11.3" y="187.2" transform="rotate(90 11.3 187.2)">APPRD.</text>
<text x="14.9" y="187.1" transform="rotate(90 14.9 187.1)">CHECK</text>
<text x="18.1" y="187.2" transform="rotate(90 18.1 187.2)">DRAWN</text>
<text x="18.5" y="196.7" transform="rotate(90 18.5 196.7)">SUJATA</text>
<text x="11.2" y="198.5" transform="rotate(90 11.2 198.5)">A.K</text>
<text x="14.7" y="198.3" transform="rotate(90 14.7 198.3)">M.S</text>
<text x="11.3" y="209.3" transform="rotate(90 11.3 209.3)">21/07/2022</text>
<text x="14.9" y="209.3" transform="rotate(90 14.9 209.3)">21/07/2022</text>
<text x="18.5" y="209.3" transform="rotate(90 18.5 209.3)">21/07/2022</text>
</g>
<g font-size="1.8">
<text x="34.5" y="189.1" transform="rotate(90 34.5 189.1)">This drawing &amp; design is the property of NIHVA TECHNOLOGIES. Not to be sold or copied to any other concern.</text>
<text x="3.8" y="193.4" transform="rotate(90 3.8 193.4)">ALL DIMENSION ARE IN mm</text>
</g>
<text font-size="1.7" x="7.5" y="187.2" transform="rotate(90 7.5 187.2)">If any queries contact : design@nihva.com</text>
</svg>
